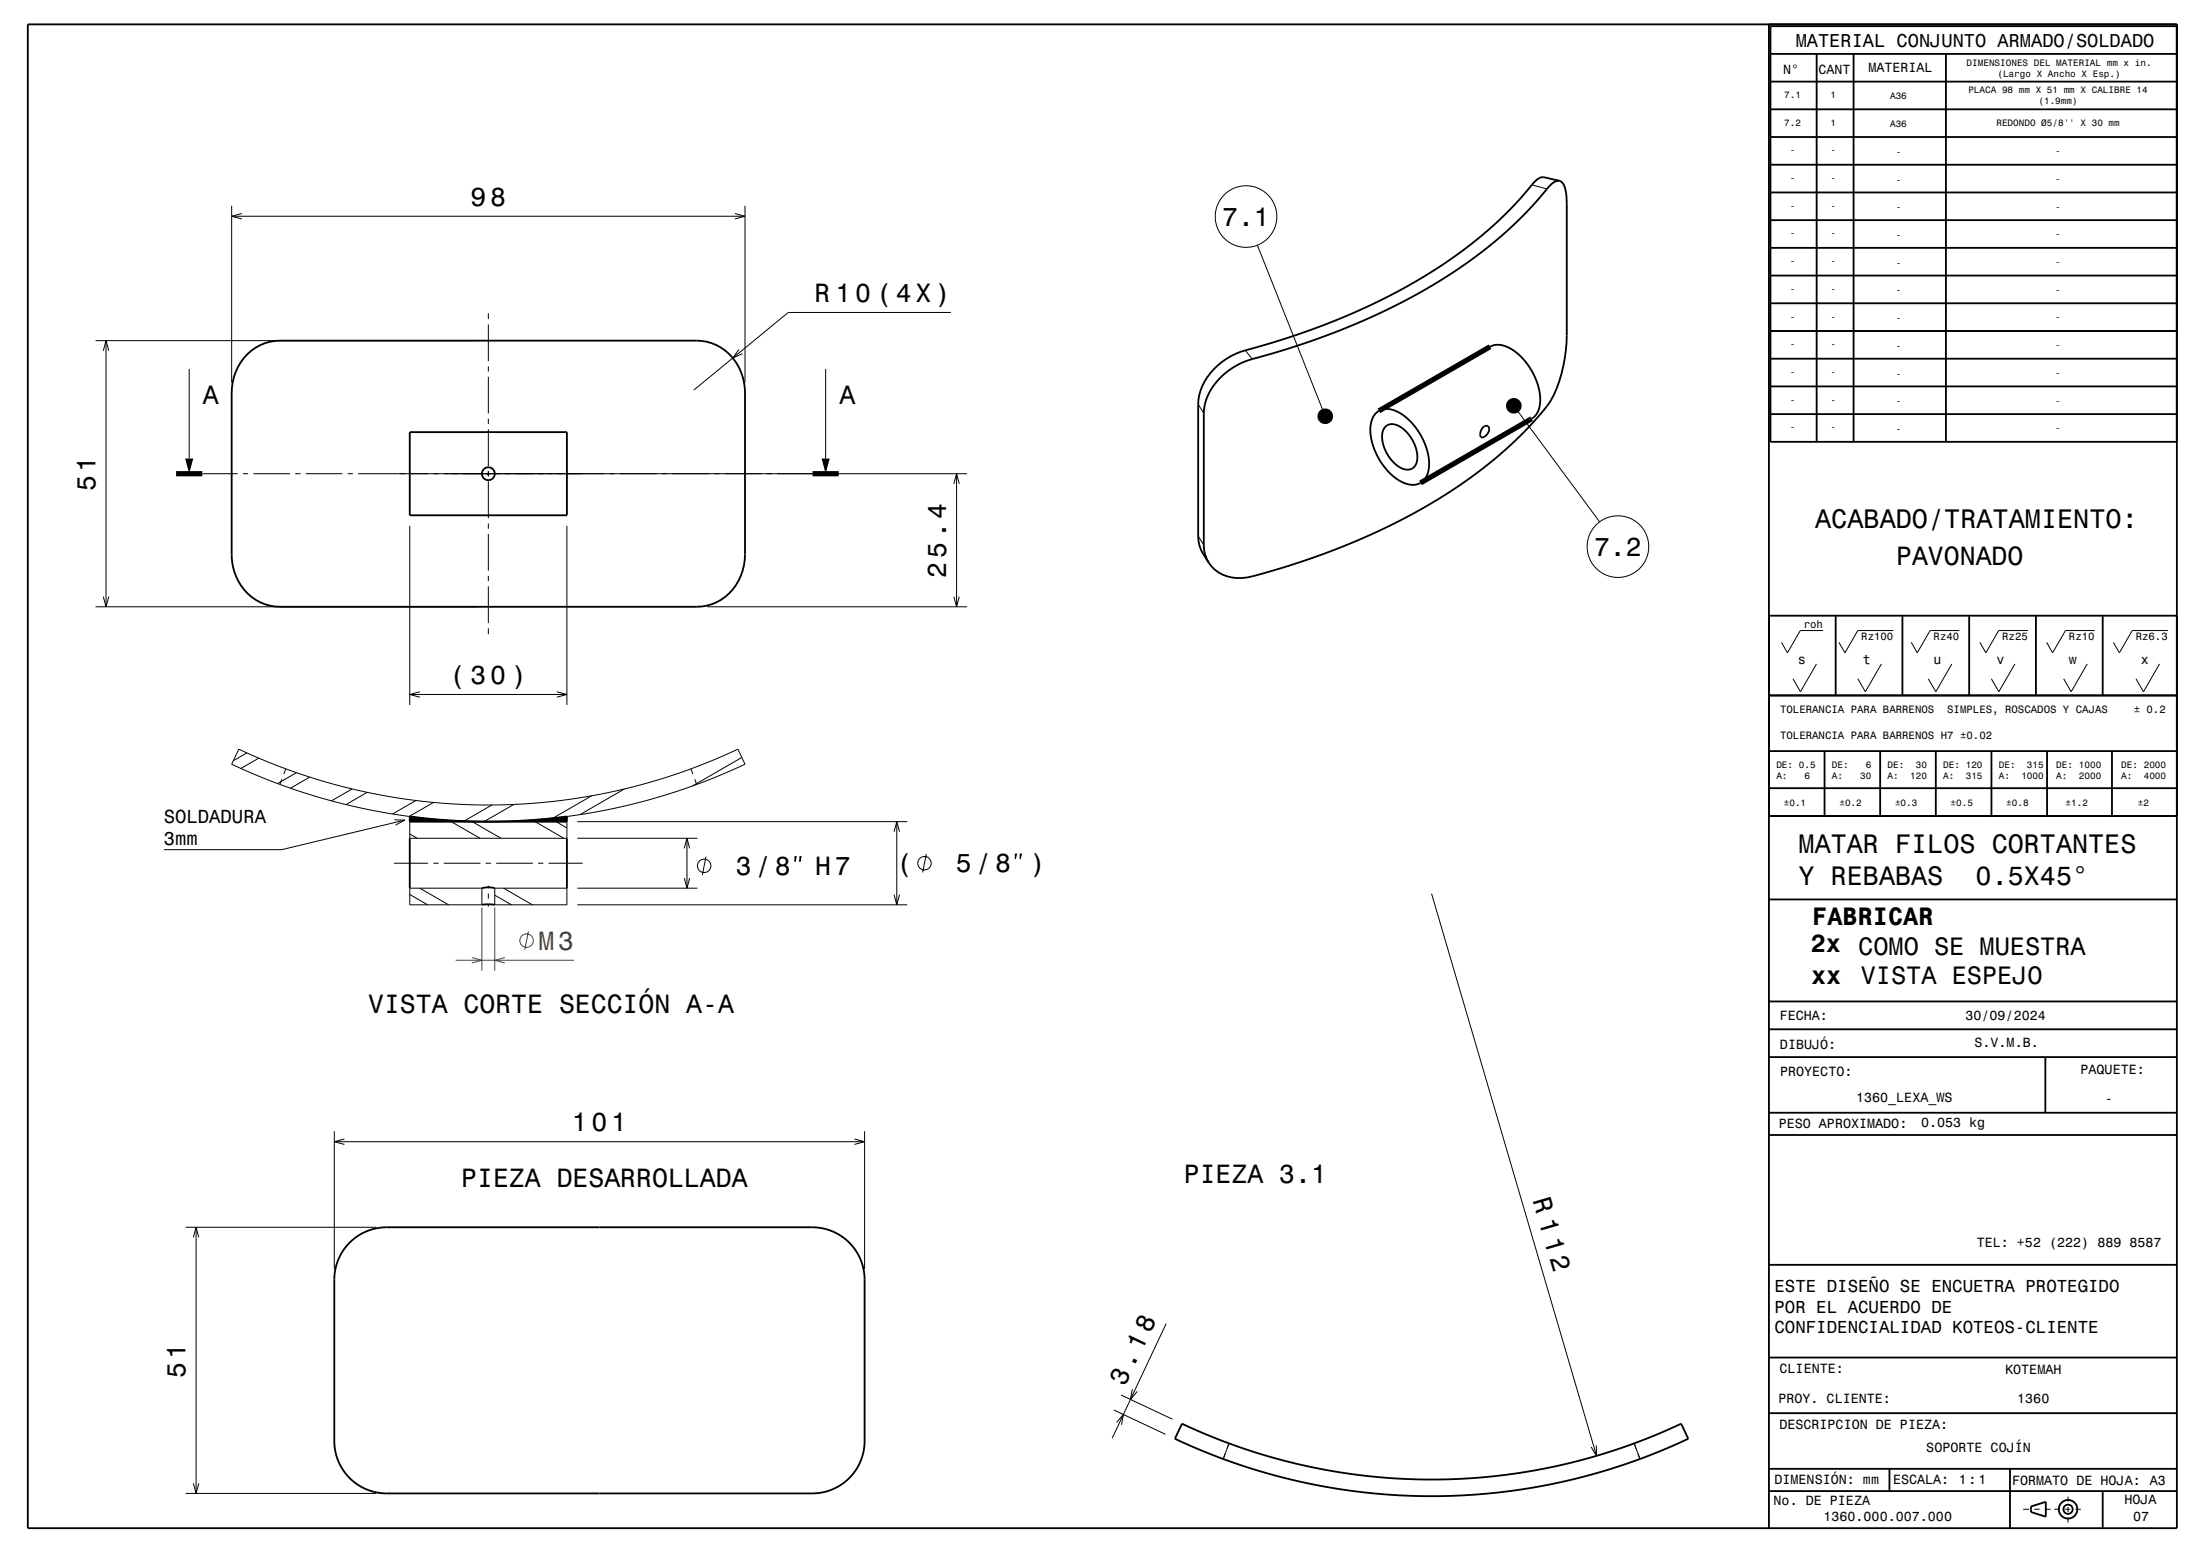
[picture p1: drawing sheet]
<svg xmlns="http://www.w3.org/2000/svg" width="420mm" height="297mm" viewBox="0 0 420 297" stroke-linecap="round" stroke-linejoin="round" font-family="sans-serif">
<g fill="#000">
<path d="M35.3 87.5h1.6l-.8 2.9z" fill-rule="evenodd"/>
<path d="M156.8 87.5h1.6l-.8 2.9z" fill-rule="evenodd"/>
<path d="M78.2 155.8a115 115 0 0 0 15 1h-15z" fill-rule="evenodd"/>
<path d="M93.2 156.8a115.1 115.1 0 0 0 15-1v1z" fill-rule="evenodd"/>
<circle cx="253" cy="79.5" r="1.5"/>
<circle cx="289" cy="77.5" r="1.5"/>
</g>
<g fill="none" stroke="#000" stroke-width=".19">
<path d="M44.2 39.3v33.7M142.2 39.3v33.7M292.4 35.3l2.9 .8M44.2 41.3h98M46.2 40.8l-2 .5 2 .5M93.2 59.8v1.1M140.3 40.8l1.9 .5-1.9 .5M181.5 59.6h-31l-18 14.9M240.1 46.8l12.9 32.7M18.2 65h73M19.7 67l.5-2 .6 2M20.2 65v50.8"/>
<path d="M36.1 70.4v17.1M93.2 61.9v7M93.2 69.9v1M93.2 71.9v7M93.2 79.9v1M141.1 66.7l-1.2 1.6 1.8-.8M157.6 70.4v17.1M228.7 77.2l1.1 1.7M237.7 66.9l1.4 1.6M289 77.5l16.4 22.1M38.6 90.4h6.8M46.4 90.4h1"/>
<path d="M48.4 90.4h7M56.4 90.4h1M58.4 90.4h7M66.4 90.4h1M68.4 90.4h116.2M93.2 81.9v7M93.2 89.9v1M93.2 91.9v7M93.2 99.9v1M182.1 92.4l.5-2 .5 2M182.6 90.4v25.4M18.2 115.8h73"/>
<path d="M19.7 113.9l.5 1.9 .6-1.9M78.2 100.4v34.2M93.2 101.9v7M93.2 109.9v1M93.2 111.9v7M93.2 119.9v1.1M108.2 100.4v34.2M135 115.8h49.6M182.1 113.9l.5 1.9 .5-1.9M228.7 102.3l1.1 1.7M78.2 132.6h30M80.2 132l-2 .6 2 .5"/>
<path d="M106.3 132l1.9 .6-1.9 .5M346.8 126.7l-3.1 5.3-1.4-2.4M348 120.4h-4.3l-2.5 4.2-1.1-2M359.2 126.7l-3.1 5.3-1.4-2.4M361.5 120.4h-6.8l-2.5 4.2-1.1-2M372.6 126.7l-3 5.3-1.5-2.4M374.1 120.4h-5.6l-2.5 4.2-1.1-2M384.7 126.7l-3.1 5.3-1.4-2.4M387.2 120.4h-5.6l-2.5 4.2-1.1-2M398.5 126.7l-3.1 5.3-1.4-2.4M399.9 120.4h-5.6l-2.4 4.2-1.2-2M412.3 126.7l-3.1 5.3-1.4-2.4"/>
<path d="M413.9 120.4h-6.8l-2.5 4.2-1.1-2M45.6 143l5.2 2.3 5.2 2 5.2 1.7 5.8 1.5 5.4 1.2 5.4 .9 5.5 .6 6 .4h6.7l6.7-.3 7-.9 5.7-1 6.3-1.4 6.7-2 6.3-2.3 6.2-2.7 1.3 2.9-5.9 2.6-6.1 2.2-6.9 2.1-6.6 1.6-6.7 1.2-6.4 .8-6.5 .4h-7.2l-7.3-.5-8.2-1-7.8-1.6-7.5-2-7.8-2.8-7.1-3zM47.1 143.7l-2.6 1.5M49.4 144.7l-3.4 2M53.8 148.7l-.3 1M54.6 146.8l-.4 .9M56.6 147.5l-3.6 2.1M59.1 148.3l-3.6 2.1M67.2 150.6l-3.9 2.3M70.1 151.2l-4 2.4M75.3 156.5h2l-1.8 1M77.3 156.5l-23.5 5.7h-22.5"/>
<path d="M78.2 159.2l1.4 .8M78.2 156.8h30v3.2h-30zM79.4 152.8l-4.5 2.6M82.8 153.2l-4.7 2.6M86.1 156.8l5.5 3.2M90.1 156.8l5.5 3.2M93.9 153.6l-5.3 3.1M98.1 153.5l-5.7 3.3M102.1 156.8l5.5 3.2M106.1 156.8l2.1 1.2M110.2 156.8h63M112.9 151.9l-7.3 4.3"/>
<path d="M119.2 150.6l-8.5 4.9M131.9 146.8l.4 .9M132.6 148.7l.4 1M141.6 144.6l-9.4 5.4M170.7 158.8l.5-2 .5 2M171.2 156.8v15.9M75.2 164.8h6.5M78.2 170.7l3.4 2M78.2 169.5h13.8v3.2h-13.8zM80.1 169.5l5.5 3.2M82.7 164.8h1M84.7 164.8h7"/>
<path d="M92.7 164.8h1M93.2 169v.5M93.2 170.5v1M93.2 172.5v.5M94.5 170.9l3.1 1.8M94.5 169.5h13.7v3.2h-13.7zM94.7 164.8h7M96.1 169.5l5.5 3.2M102.7 164.8h1M104.7 164.8h6.5M108.1 169.5l.1 .1M110.2 172.7h63"/>
<path d="M110.2 169.5h22.9M110.2 160h22.9M130.6 167.6l.5 1.9 .6-1.9M130.6 161.9l.5-1.9 .6 1.9M131.1 160v9.5M134.8 163.5l-.7 3.5M151.8 163.5h.2l-.2 1zM152.7 163.5h.2l-.2 1zM170.7 170.8l.5 1.9 .5-1.9M176.8 163l-.7 3.5M193.8 163h.3l-.3 .9zM194.8 163h.2l-.2 .9z"/>
<path d="M273.3 170.6l31.5 107.3M63.8 215.9v26.4M63.8 217.9h101.3M65.8 217.4l-2 .5 2 .5M163.1 217.4l2 .5-2 .5M165.1 215.9v26.4M35.4 234.3h36.4M36.9 236.2l.5-1.9 .6 1.9M37.4 234.3v50.8M222.6 252.7l-10.3 21.8M212.7 269.1l9.8 4.7M213.2 271.5l1.3-1.5-.4 2"/>
<path d="M214 266.3l9.8 4.6M216.2 265.1l-.4 2 1.3-1.5M234.6 275.5l-1.1 3M304.7 275.9l.1 2-1-1.7M312.3 276.5l-.3-1 1.1 3-.4-1M35.4 285.1h36.4M36.9 283.1l.5 2 .6-2M386.2 288.1h1.2M388.4 288.1h1M390.4 288.1h1.1M392.2 288.1h1M394.2 288.1h1"/>
<path d="M394.8 285.7v.9M394.8 287.6v1M394.8 289.6v1M396.2 288.1h1"/>
<circle cx="237.9" cy="41.3" r="5.9"/>
<circle cx="308.9" cy="104.3" r="5.9"/>
<circle cx="134.4" cy="165.3" r="1.28"/>
<circle cx="176.5" cy="164.8" r="1.28"/>
</g>
<g fill="none" stroke="#804000" stroke-width=".19">
<path d="M92 173.2v12.1M94.5 173.2v12.1M100.9 177.8l-.7 3.5M87 183.3h22.6M90.1 182.8l1.9 .5-1.9 .5M96.4 182.8l-1.9 .5 1.9 .5"/>
<circle cx="100.5" cy="179.5" r="1.28"/>
</g>
<g fill="none" stroke="#000" stroke-width=".35">
<path d="M5.3 4.7h410.3v287h-410.3zM337.7 4.7v287M338 15.6h77.5M338 10.3h77.5M346.8 10.3v74M353.9 10.3v74M371.5 10.3v74M415.6 5h-77.6v79.3h77.6M297.7 34.5l-3-.7a3.7 3.7 0 0 0-2.6 1.9l-4.5 5-5.2 4.7-5.8 4.3-6.3 4-6.4 3.4-7.8 3.6-8.6 3.2-8.2 2.5a13.5 13.5 0 0 0-10.1 8.2l-.3 .8-.2 1.8v25.1a7.7 7.7 0 0 0 2.1 5.1M297.7 34.5a2.05 2.05 0 0 1 1.2 1.8l.2 2.6v25.1a27.3 27.3 0 0 1-3.1 12.6l-1.9 2.4-2.5 2.8-5.3 5-6.1 4.8-6.7 4.3-7.4 4.1-7.8 3.5-9.3 3.5-8.8 2.7a11.4 11.4 0 0 1-6 .3 6.3 6.3 0 0 1-3.4-2.6M297.7 34.5a3.2 3.2 0 0 0-2.6 1.8l-4.5 5-5 4.6-6.4 4.9-6.4 4-7.5 4.1-7.7 3.4-7.9 3-8.8 2.7a17.1 17.1 0 0 0-8 4.2 9.9 9.9 0 0 0-3.1 6.7l.1 25.9a6.1 6.1 0 0 0 .9 2.6M338 36.7h77.5"/>
<path d="M338 31.4h77.5M338 26.2h77.5M338 20.9h77.5M338 57.9h77.6M338 52.6h77.5M338 47.3h77.5M338 42h77.5M47.3 67.6a8.8 8.8 0 0 1 6.2-2.6h79.5a9.6 9.6 0 0 1 9.2 10v30.8a9.6 9.6 0 0 1-9.2 10h-79.5a9.6 9.6 0 0 1-9.3-10v-30.8a10.4 10.4 0 0 1 3.1-7.4zM262.7 78.9a3.6 3.6 0 0 1 4.7 0 12 12 0 0 1 5.3 10.8 3.2 3.2 0 0 1-4.9 2.4 11.9 11.9 0 0 1-6.1-11.2l.4-1.1zM284.5 66.2a4.5 4.5 0 0 1 4.8 .9 12 12 0 0 1 4.7 10.3 3.5 3.5 0 0 1-1.6 2.5M338 63.2h77.6M338 68.5h77.6"/>
<path d="M338 79h77.6M338 73.8h77.6M78.2 82.5h30v15.9h-30zM264.5 81.4a2.53 2.53 0 0 1 3.4 .5 6.8 6.8 0 0 1 2.5 6.6 1.98 1.98 0 0 1-3.2 .7 6.9 6.9 0 0 1-3.2-6.9zM283.2 81.5a.66 .66 0 0 1 .9-.1 .66 .66 0 0 1 .1 .9 1.35 1.35 0 0 1-1.4 1.2 1.39 1.39 0 0 1 .4-2zM337.7 117.5h77.9M350.4 117.5v15.2M363.2 117.5v15.2M375.9 117.5v15.2M388.7 117.5v15.2M401.4 117.5v15.2M337.7 132.7h77.9"/>
<path d="M78.2 155.8l7.2 .8 7.8 .2 7.8-.2 7.2-.8v1h-30zM337.7 155.8h77.9M337.7 143.4h77.9M337.7 150.4h77.9M348.3 143.4v12.4M358.9 143.4v12.4M369.6 143.4v12.4M380.2 143.4v12.4M390.8 143.4v12.4M403.2 143.4v12.4M78.2 160v9.5M92 172.7l1.2-.1 1.3 .1"/>
<path d="M92 169.5l1.2-.1 1.3 .1M108.2 160v9.5M337.7 171.7h77.9M337.7 191.2h77.9M337.7 196.5h77.9M337.7 201.8h77.9M337.7 216.6h77.9M337.7 212.4h77.9M390.5 201.8v10.6M66.7 237.3a10 10 0 0 1 7.1-3h81.3a10 10 0 0 1 10 10v30.8a10 10 0 0 1-10 10h-81.3a10 10 0 0 1-10-10v-30.8a10 10 0 0 1 2.9-7zM337.7 259.1h77.9M337.7 241.4h77.9"/>
<path d="M225.7 271.7l5 2.3 5.4 2 5.2 1.7 5.8 1.6 5.1 1.1 5.7 .9 5.4 .7 6 .3 6.5 .1 6.8-.4 6.7-.7 6.4-1.2 6.3-1.4 6.7-2 6.1-2.3 6.2-2.7 1.3 2.9-5.9 2.6-6.4 2.4-6.7 2-6.5 1.6-6.4 1.1-6.7 .8-7 .4h-7l-7-.4-8.2-1.1-7.8-1.5-7.5-2.1-7.5-2.6-7.4-3.2zM337.7 269.7h77.9M337.7 284.6h77.9M337.7 280.4h77.9M360.7 280.4v4.2M383.7 280.4v11.3M387.7 287.5l2.9-.8v2.8l-2.9-.9zM401.4 284.6v7.1"/>
<circle cx="93.2" cy="90.4" r="1.23"/>
<circle cx="394.8" cy="288.1" r=".88"/>
<circle cx="394.8" cy="288.1" r="1.77"/>
</g>
<path d="M284.5 66.2l-21.2 12.2M292.4 79.9l-21.2 12.3M33.6 90.4h5M155.1 90.4h5" fill="none" stroke="#000" stroke-width="1" stroke-linecap="butt"/>
<g font-size="5.1">
<text x="346.5" y="100.8">ACABADO/TRATAMIENTO:</text>
<text x="343.4" y="162.8">MATAR FILOS CORTANTES</text>
<text x="343.4" y="168.9">Y REBABAS</text>
<text x="377.2" y="168.9">0.5X45°</text>
</g>
<g font-size="5">
<text x="89.8" y="39.3">98</text>
<text x="233.3" y="43.1">7.1</text>
<text x="155.5" y="57.6">R 10 (4X)</text>
<text x="38.7" y="77.1">A</text>
<text x="160.2" y="77.1">A</text>
<text x="18.2" y="93.8" transform="rotate(-90 18.2 93.8)">51</text>
<text x="304.3" y="106.1">7.2</text>
<text x="362" y="107.9">PAVONADO</text>
<text x="180.6" y="110.2" transform="rotate(-90 180.6 110.2)">25.4</text>
<text x="85.8" y="130.6">( 30 )</text>
<text x="140.4" y="167">3/8</text>
<text x="155.6" y="167">H7</text>
<text x="171.2" y="166.5">(</text>
<text x="182.5" y="166.5">5/8</text>
<text x="196.6" y="166.5">)</text>
<text x="70.3" y="193.4">VISTA CORTE SECCIÓN A-A</text>
<text x="109.2" y="215.9">101</text>
<text x="88.1" y="226.5">PIEZA DESARROLLADA</text>
<text x="226" y="225.9">PIEZA 3.1</text>
<text x="292.6" y="229.1" transform="rotate(74 292.6 229.1)">R 112</text>
<text x="35.4" y="263" transform="rotate(-90 35.4 263)">51</text>
<text x="214.7" y="264.7" transform="rotate(-64 214.7 264.7)">3.18</text>
</g>
<text font-size="5" fill="#804000" x="102.8" y="181.3">M3</text>
<g font-size="4.8">
<text x="346" y="176.5">FABRICAR</text>
<text x="345.7" y="181.8">2x COMO SE MUESTRA</text>
<text x="345.8" y="187.8">xx</text>
<text x="355.2" y="187.9">VISTA ESPEJO</text>
</g>
<g font-size="3.6">
<text x="342.8" y="8.9">MATERIAL CONJUNTO ARMADO/SOLDADO</text>
<text x="31.3" y="157">SOLDADURA</text>
<text x="31.3" y="161.3">3mm</text>
</g>
<g font-size="3.3">
<text x="338.8" y="246.6">ESTE DISEÑO SE ENCUETRA PROTEGIDO</text>
<text x="338.8" y="250.5">POR EL ACUERDO DE</text>
<text x="338.8" y="254.5">CONFIDENCIALIDAD KOTEOS-CLIENTE</text>
</g>
<g font-size="2.6">
<text x="343.2" y="126.7">s</text>
<text x="355.6" y="126.7">t</text>
<text x="369.1" y="126.7">u</text>
<text x="381.1" y="126.7">v</text>
<text x="394.9" y="126.7">w</text>
<text x="408.7" y="126.7">x</text>
<text x="339.8" y="194.6">FECHA:</text>
<text x="375.2" y="194.7">30/09/2024</text>
<text x="339.8" y="200.2">DIBUJÓ:</text>
<text x="376.9" y="199.9">S.V.M.B.</text>
<text x="339.8" y="205.3">PROYECTO:</text>
<text x="397.2" y="204.9">PAQUETE:</text>
<text x="339.6" y="215.2">PESO APROXIMADO:</text>
<text x="354.3" y="210.2">1360_LEXA_WS</text>
<text x="366.7" y="215.2">0.053 kg</text>
<text x="401.9" y="210.6">-</text>
<text x="377.4" y="238">TEL: +52 (222) 889 8587</text>
<text x="339.7" y="262.1">CLIENTE:</text>
<text x="382.8" y="262.3">KOTEMAH</text>
<text x="339.5" y="267.8">PROY. CLIENTE:</text>
<text x="385.1" y="267.8">1360</text>
<text x="339.7" y="272.8">DESCRIPCION DE PIEZA:</text>
<text x="367.7" y="277.1">SOPORTE COJÍN</text>
<text x="338.6" y="287.3">No. DE PIEZA</text>
<text x="338.8" y="283.2">DIMENSIÓN: mm</text>
<text x="361.4" y="283.3">ESCALA:</text>
<text x="373.9" y="283.3">1:1</text>
<text x="384.1" y="283.5">FORMATO DE HOJA: A3</text>
<text x="405.6" y="287.2">HOJA</text>
<text x="348.1" y="290.4">1360.000.007.000</text>
<text x="407.2" y="290.3">07</text>
</g>
<g font-size="2.5">
<text x="340.4" y="14">N°</text>
<text x="347.2" y="14.1">CANT</text>
<text x="356.7" y="13.8">MATERIAL</text>
</g>
<g font-size="2">
<text x="344.4" y="119.9">roh</text>
<text x="355.3" y="122.2">Rz100</text>
<text x="369.1" y="122.2">Rz40</text>
<text x="382.2" y="122.2">Rz25</text>
<text x="395" y="122.2">Rz10</text>
<text x="407.7" y="122.2">Rz6.3</text>
<text x="339.8" y="136.1">TOLERANCIA PARA BARRENOS</text>
<text x="371.7" y="136.1">SIMPLES, ROSCADOS Y CAJAS</text>
<text x="407.3" y="136.1">± 0.2</text>
<text x="339.8" y="141">TOLERANCIA PARA BARRENOS H7 ±0.02</text>
</g>
<g font-size="1.8">
<text x="375.4" y="12.6">DIMENSIONES DEL MATERIAL mm x in.</text>
<text x="375.8" y="17.8">PLACA 98 mm X 51 mm X CALIBRE 14</text>
<text x="381.3" y="14.8">(Largo X Ancho X Esp.)</text>
<text x="340.6" y="18.7">7.1</text>
<text x="340.6" y="24">7.2</text>
<text x="349.5" y="18.7">1</text>
<text x="349.5" y="24">1</text>
<text x="360.8" y="19">A36</text>
<text x="389.2" y="19.9">(1.9mm)</text>
<text x="341.7" y="29.3">-</text>
<text x="349.5" y="29.3">-</text>
<text x="360.8" y="24.3">A36</text>
<text x="361.9" y="29.6">-</text>
<text x="381.1" y="24.1">REDONDO Ø5/8'' X 30 mm</text>
<text x="392.4" y="29.4">-</text>
<text x="341.7" y="34.6">-</text>
<text x="349.5" y="34.6">-</text>
<text x="361.9" y="34.8">-</text>
<text x="392.4" y="34.7">-</text>
<text x="341.7" y="39.8">-</text>
<text x="349.5" y="39.8">-</text>
<text x="361.9" y="40.1">-</text>
<text x="392.4" y="40">-</text>
<text x="341.7" y="45.1">-</text>
<text x="349.5" y="45.1">-</text>
<text x="361.9" y="45.4">-</text>
<text x="392.4" y="45.3">-</text>
<text x="341.7" y="50.4">-</text>
<text x="349.5" y="50.4">-</text>
<text x="361.9" y="50.7">-</text>
<text x="392.4" y="50.6">-</text>
<text x="341.7" y="55.7">-</text>
<text x="349.5" y="55.7">-</text>
<text x="361.9" y="56">-</text>
<text x="392.4" y="55.9">-</text>
<text x="341.7" y="61">-</text>
<text x="349.5" y="61">-</text>
<text x="361.9" y="61.3">-</text>
<text x="392.4" y="61.2">-</text>
<text x="341.7" y="66.3">-</text>
<text x="341.7" y="71.6">-</text>
<text x="349.5" y="71.6">-</text>
<text x="349.5" y="66.3">-</text>
<text x="361.9" y="66.6">-</text>
<text x="361.9" y="71.9">-</text>
<text x="392.4" y="66.4">-</text>
<text x="392.4" y="71.7">-</text>
<text x="341.7" y="76.9">-</text>
<text x="349.5" y="76.9">-</text>
<text x="361.9" y="77.2">-</text>
<text x="392.4" y="77">-</text>
<text x="341.7" y="82.2">-</text>
<text x="349.5" y="82.2">-</text>
<text x="361.9" y="82.5">-</text>
<text x="392.4" y="82.3">-</text>
<text x="339.1" y="146.5">DE: 0.5</text>
<text x="339.1" y="148.6">A:</text>
<text x="344.5" y="148.6">6</text>
<text x="349.7" y="146.5">DE:</text>
<text x="349.7" y="148.6">A:</text>
<text x="355.1" y="148.6">30</text>
<text x="356.2" y="146.5">6</text>
<text x="360.4" y="146.5">DE:</text>
<text x="360.4" y="148.6">A:</text>
<text x="364.7" y="148.6">120</text>
<text x="365.7" y="146.5">30</text>
<text x="371" y="146.5">DE: 120</text>
<text x="371" y="148.6">A:</text>
<text x="375.3" y="148.6">315</text>
<text x="381.6" y="146.5">DE:</text>
<text x="381.6" y="148.6">A:</text>
<text x="385.9" y="148.6">1000</text>
<text x="387" y="146.5">315</text>
<text x="392.6" y="146.5">DE: 1000</text>
<text x="392.6" y="148.6">A:</text>
<text x="396.9" y="148.6">2000</text>
<text x="405" y="146.5">DE: 2000</text>
<text x="405" y="148.6">A:</text>
<text x="409.3" y="148.6">4000</text>
<text x="340.5" y="153.9">±0.1</text>
<text x="351.2" y="153.9">±0.2</text>
<text x="361.8" y="153.9">±0.3</text>
<text x="372.4" y="153.9">±0.5</text>
<text x="383" y="153.9">±0.8</text>
<text x="394.3" y="153.9">±1.2</text>
<text x="408.1" y="153.9">±2</text>
</g>
</svg>
